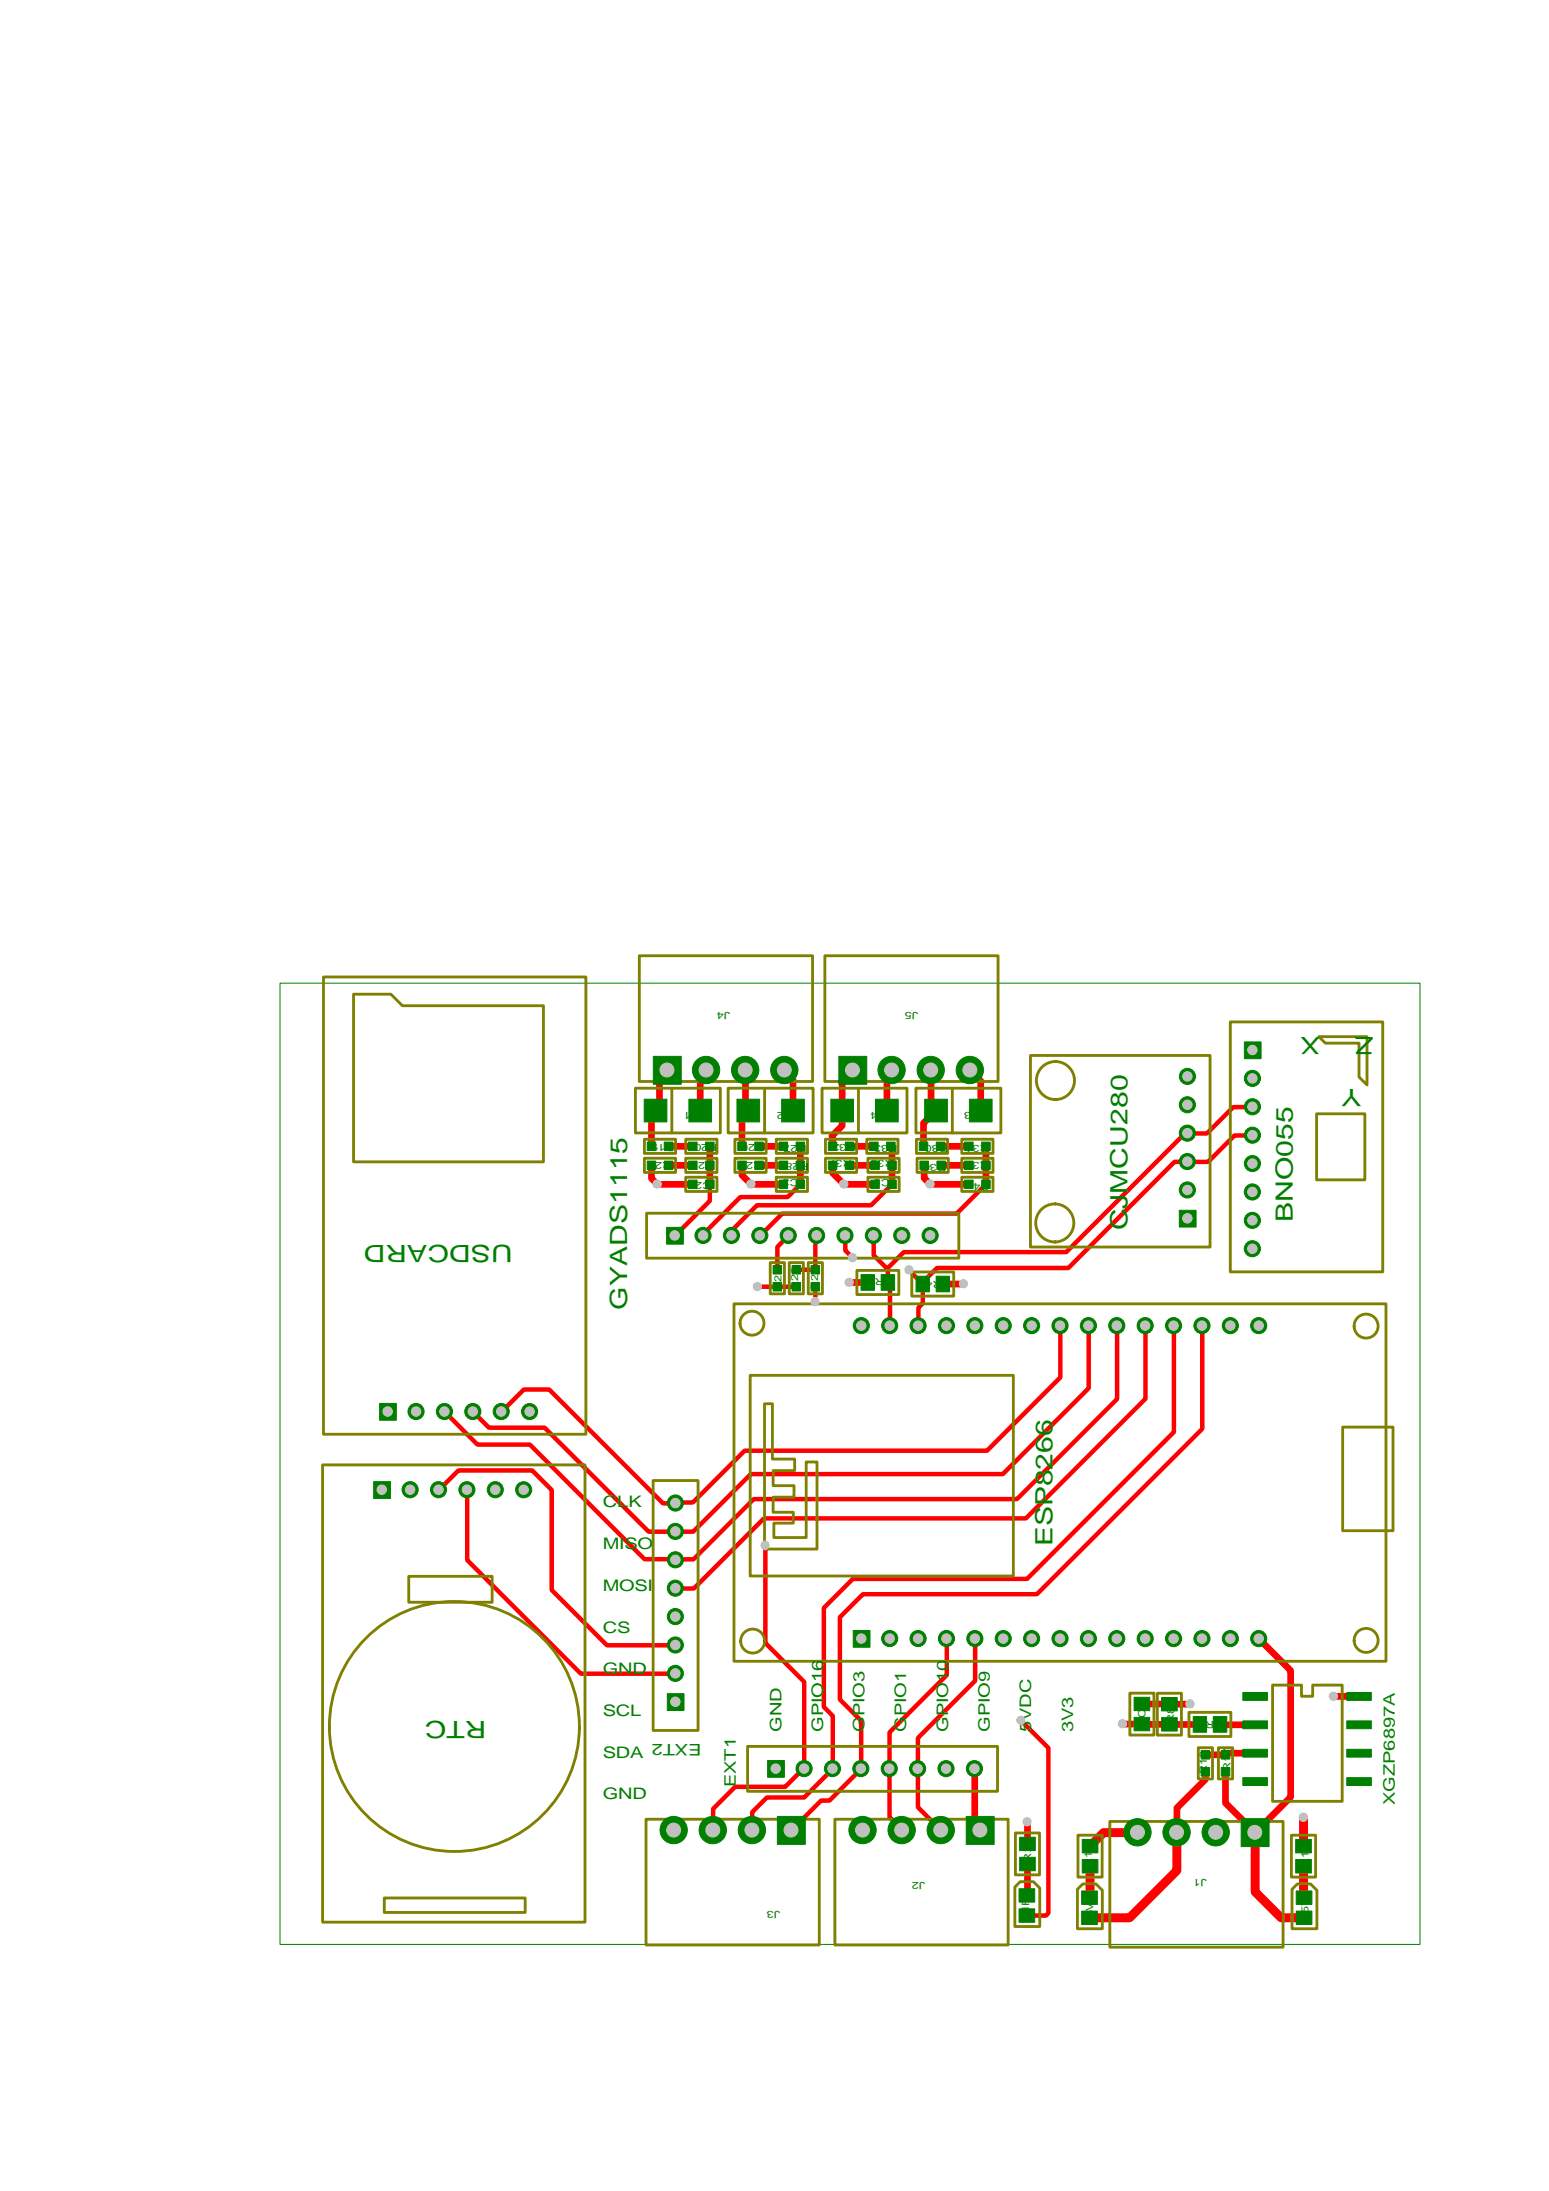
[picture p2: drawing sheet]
<svg xmlns="http://www.w3.org/2000/svg" width="210mm" height="297mm" viewBox="0 0 210 297" stroke-linecap="round" stroke-linejoin="round" font-family="sans-serif">
<path d="M38 133.3h154.5v130.3h-154.5z" fill="none" stroke="#007f00" stroke-width=".14"/>
<g fill="none" stroke="#f00" stroke-width=".91">
<path d="M88.3 158v1.7l.8 .8M90.5 145.1l-1.1 1.1v3.8l-.5 .5h-.6v4.9M90.6 158h3.3M90.6 155.4h3.3M95.8 145.1l-.9 .8v4.6M96.2 155.4v5.1M100.6 158v1.3l1.2 1.3 4.4-.1M101.1 145.1v5.4h.3l-.8 .9v4M102.9 158h3.3M102.9 155.4h3.3M106.4 145.1l1.1 1.1v4.3M108.5 155.4v5.1"/>
<path d="M112.9 158v1l1.5 1.5M115.2 155.4h3.3M115.2 158h3.4M115.6 145.1l-1.4 1.4v6.1l-1.4 1.4 .1 .1v1.3M120.8 155.4h.1v5.1M120.9 145.1l-.7 .7v4.7M125.3 158v1.7l.8 .9M126.2 145.1v5.4h.7l-1.7 1.8v3.1M127.5 155.4h3.8M127.6 158h3.7M131.5 145.1l1.4 1.4v4M133.6 155.4v5.1"/>
<path d="M89.1 160.5v.1M89.1 160.5h4.8M114.4 160.5h4.2M114.4 160.5v.1M117.6 173.9h-2.5M126.1 160.5h5.2M127.8 174.1h2.8M132.1 239.8v8.3h.8M152.2 233.7h2.6M154.8 231h6.6M155 233.7l7.7 .1M163.4 237.9h2.7"/>
<path d="M165.4 233.8h4.7M166.2 237.7h3.9M170.7 222.2l4.3 4.3v17.1l-4.9 4.8-4-4v-4.2M180.9 230h3.3M139.3 247v3M139.3 252.7v4.2h-.1M163.4 240.2v1l-3.9 3.9v3.3"/>
</g>
<g fill="none" stroke="#f00" stroke-width=".61">
<path d="M160.4 153.7h.6M169.8 153.9h-2.5l-3.5 3.6h-4.6l-14.4 14.4h-17.8l-1.9 1.9v.3M169.8 150.1h-2.6l-3.6 3.6h-3.2v.2l-15.9 15.8h-22l-2.1 2.2v.2M96.2 160.5v2.3l-4.7 4.7M106.9 167.5l-1.5 1.5v3.1M107.9 174.4l-5.2 .1M108.5 160.5l-1.7 1.8h-6.4l-5.1 5v.2M110.5 174.4v2.1M110.7 167.5h-.2v4.6h-2.6M114.6 167.5v2l1 1M118.4 167.5v2.7l2 1.9M120.4 172.1v1.8h.2v5.8"/>
<path d="M120.9 160.5l-2.8 2.9h-15.5l-3.4 3.4v.7M123.3 172.2l1.8 1.9M125.1 174.1v2.6l-.6 .6v2.4M133.6 160.5l-3.9 4h-23.7l-3 3M143.7 179.7v7l-9.9 10h-32.9l-7 7-4 .1-15.5-15.4h-3.4l-3 3M147.6 179.7v8.5l-11.7 11.6h-34.1l-7.8 7.8h-6.1l-14.1-14.1h-7.5l-2.2-2.1M151.4 179.7v9.9l-13.5 13.6h-35.7l-8.2 8.2h-2.3M155.3 179.7v9.9l-16.2 16.2h-35.5l-9.5 9.5h-2.5M159.1 179.7v14.4l-19.9 19.9h-23.6l-3.9 4v13.4l1.2 1.2v7.2l-3.9 3.9h-5l-2 2v2.4M163 179.7v14l-22.4 22.4h-23.6l-3.2 3.1v11.2l2.9 2.9v6.5l-4.3 4.3h-1.1l-4 4M60.3 191.4l4.4 4.4h7.1l15.6 15.6h4.3M59.5 202l2.6-2.7h10l2.7 2.7v13.6l7.5 7.4h9.3"/>
<path d="M63.3 202v9.5l15.4 15.4h12.9M91.7 211.4l-.1 .1M103.7 209.5v13.2l5.3 5.3v11.6M109 239.6v.2M109 239.6l-2.6 2.6h-6.8l-2.9 3v2.9M128.3 222.2v4.9l-7.7 7.7v11.5l1.7 1.7v.1M132.2 222.2v5.6l-7.8 7.8v4.6v-.4M138.4 233.3l3.7 3.6v22.4l-.3 .4h-2.6M154.8 233.7h.1M166.1 237.7v.2M180.8 230h.1M124.4 240.2v4.8l3.2 3.1"/>
</g>
<path d="M147.8 253v4.2h-.1M154.2 248.4h-4.6l-1.8 1.9M159.5 248.4v5.2l-6.4 6.4h-5.4M170.1 248.4v8.1l3.6 3.5h3.1M176.7 253v4.2h.1M176.7 246.4v3.9" fill="none" stroke="#f00" stroke-width="1.2"/>
<g fill="none" stroke="#7f7f00" stroke-width=".38">
<path d="M43.9 132.4h35.5v62h-35.5zM47.9 134.8h5.1l1.5 1.5h19.2v21.2h-25.8zM86.7 129.6h23.4v17h-23.4zM111.8 129.6h23.5v17h-23.5zM166.8 138.5h20.6v33.9h-20.6zM86.1 147.5h11.5v6.1h-11.5zM87.3 157h4.3v1.9h-4.3zM87.3 154.4h4.3v2h-4.3zM91.1 147.5v6.1M93 154.4h4.2v2h-4.2zM93 157h4.2v1.9h-4.2zM93 159.6h4.2v1.9h-4.2z"/>
<path d="M98.7 147.5h11.5v6.1h-11.5zM99.6 157h4.3v1.9h-4.3zM99.6 154.4h4.3v2h-4.3zM103.6 147.5v6.1M105.2 157h4.3v1.9h-4.3zM105.2 154.4h4.3v2h-4.3zM105.2 159.6h4.3v1.9h-4.3zM111.4 147.5h11.5v6.1h-11.5zM111.9 154.4h4.2v2h-4.2zM111.9 157h4.2v1.9h-4.2zM116.4 147.5v6.1M117.5 154.4h4.2v2h-4.2z"/>
<path d="M117.6 159.6h4.3v1.9h-4.3zM117.6 157h4.3v1.9h-4.3zM124.2 147.5h11.5v6.1h-11.5zM124.2 154.4h4.3v2h-4.3zM124.3 157h4.2v1.9h-4.2zM129.1 147.5v6.1M130.4 159.6h4.2v1.9h-4.2zM130.4 157h4.2v1.9h-4.2zM130.4 154.4h4.2v2h-4.2zM139.7 143.1h24.3v25.9h-24.3zM178.5 151h6.5v8.9h-6.5zM178.8 140.5h6.5v6.6l-1.1-1.1v-4.6h-4.5z"/>
<path d="M87.6 164.5h42.4v6.1h-42.4zM99.5 176.7h88.4v48.5h-88.4zM104.4 171.2h1.9v4.2h-1.9zM107 171.2h1.9v4.2h-1.9zM109.6 171.2h1.9v4.2h-1.9zM116.2 172.2h5.6v3.3h-5.6zM123.6 172.4h5.7v3.3h-5.7zM43.7 198.6h35.6v62h-35.6zM101.7 186.4h35.7v27.2h-35.7zM103.6 190.3h1.1v7.5h3v1.6h-2.9v2h2.8v1.6h-2.8v2h2.7v1.5h-2.6v1.9h4.4v-10.2h1.4v11.8h-7.1zM182 193.5h6.8v14h-6.8zM55.4 213.7h11.3v3.5h-11.3z"/>
<path d="M88.5 200.7h6.1v33.9h-6.1zM101.3 236.7h33.9v6.1h-33.9zM153.2 229.5h3.2v5.7h-3.2zM156.9 229.5h3.3v5.7h-3.3zM161.2 232.1h5.7v3.3h-5.7zM162.4 236.9h2v4.3h-2zM165.2 236.9h1.9v4.3h-1.9zM172.5 228.4h3.9v1.5h1.5v-1.5h4v15.8h-9.4zM52.1 257.3h19.1v1.9h-19.1zM87.6 246.6h23.5v17.1h-23.5zM113.2 246.6h23.5v17.1h-23.5zM137.6 248.5h3.3v5.7h-3.3z"/>
<path d="M138.3 255.1h1.8l.8 .8v5.3h-3.3v-5.4zM146.1 248.8h3.3v5.7h-3.3zM146.8 255.4h1.8l.8 .8v5.3h-3.4v-5.4zM150.4 246.9h23.5v17.1h-23.5zM175.1 248.8h3.2v5.7h-3.2zM175.9 255.4h1.8l.8 .8v5.3h-3.4v-5.4z"/>
<circle cx="143.1" cy="146.5" r="2.58"/>
<circle cx="101.9" cy="179.4" r="1.63"/>
<circle cx="143" cy="165.8" r="2.58"/>
<circle cx="185.2" cy="179.8" r="1.63"/>
<circle cx="61.6" cy="234" r="16.9"/>
<circle cx="102" cy="222.5" r="1.63"/>
<circle cx="185.2" cy="222.4" r="1.63"/>
</g>
<g fill="#007f00" stroke="#007f00" stroke-width=".14">
<path d="M104.1 238.7h2.2v2.2h-2.2z" fill-rule="evenodd"/>
<path d="M131 246.2h3.8v3.8h-3.8z" fill-rule="evenodd"/>
<path d="M162.8 239.6h1.2v1.2h-1.2z" fill-rule="evenodd"/>
<path d="M162.8 237.3h1.2v1.2h-1.2z" fill-rule="evenodd"/>
<path d="M157.5 230.1h2.1v1.8h-2.1z" fill-rule="evenodd"/>
<path d="M157.5 232.8h2.1v1.9h-2.1z" fill-rule="evenodd"/>
<path d="M50.7 200.9h2.2v2.2h-2.2z" fill-rule="evenodd"/>
<path d="M115.7 221h2.2v2.3h-2.2z" fill-rule="evenodd"/>
<path d="M90.5 229.6h2.2v2.3h-2.2z" fill-rule="evenodd"/>
<path d="M138.2 249.1h2.1v1.8h-2.1z" fill-rule="evenodd"/>
<path d="M138.2 251.8h2.1v1.8h-2.1z" fill-rule="evenodd"/>
<path d="M175.7 259.1h2.1v1.8h-2.1z" fill-rule="evenodd"/>
<path d="M175.7 256.3h2.1v1.9h-2.1z" fill-rule="evenodd"/>
<path d="M146.6 259.1h2.1v1.8h-2.1z" fill-rule="evenodd"/>
<path d="M146.6 256.3h2.1v1.9h-2.1z" fill-rule="evenodd"/>
<path d="M119.4 172.8h1.9v2.1h-1.9z" fill-rule="evenodd"/>
<path d="M116.7 172.8h1.8v2.1h-1.8z" fill-rule="evenodd"/>
<path d="M51.5 190.3h2.2v2.2h-2.2z" fill-rule="evenodd"/>
<path d="M161.7 232.7h1.9v2.1h-1.9z" fill-rule="evenodd"/>
<path d="M164.5 232.7h1.8v2.1h-1.8z" fill-rule="evenodd"/>
<path d="M168.7 141.2h2.2v2.3h-2.2z" fill-rule="evenodd"/>
<path d="M120.3 160h1.2v1.1h-1.2z" fill-rule="evenodd"/>
<path d="M118 160h1.2v1.1h-1.2z" fill-rule="evenodd"/>
<path d="M93.3 154.8h1.2v1.2h-1.2z" fill-rule="evenodd"/>
<path d="M95.6 154.8h1.2v1.2h-1.2z" fill-rule="evenodd"/>
<path d="M105.4 246.2h3.8v3.8h-3.8z" fill-rule="evenodd"/>
<path d="M153.7 232.8h2.1v1.8h-2.1z" fill-rule="evenodd"/>
<path d="M153.7 230.1h2.1v1.8h-2.1z" fill-rule="evenodd"/>
<path d="M138.1 258.8h2.2v1.8h-2.2z" fill-rule="evenodd"/>
<path d="M138.1 256h2.2v1.9h-2.2z" fill-rule="evenodd"/>
<path d="M159.9 164.1h2.2v2.2h-2.2z" fill-rule="evenodd"/>
<path d="M168.5 229.4h3.3v1.1h-3.3z" fill-rule="evenodd"/>
<path d="M168.5 233.3h3.3v1h-3.3z" fill-rule="evenodd"/>
<path d="M168.5 237.1h3.3v1.1h-3.3z" fill-rule="evenodd"/>
<path d="M168.5 241h3.3v1h-3.3z" fill-rule="evenodd"/>
<path d="M182.6 241h3.3v1h-3.3z" fill-rule="evenodd"/>
<path d="M182.6 237.1h3.3v1.1h-3.3z" fill-rule="evenodd"/>
<path d="M182.6 233.3h3.3v1h-3.3z" fill-rule="evenodd"/>
<path d="M182.6 229.4h3.3v1.1h-3.3z" fill-rule="evenodd"/>
<path d="M112.3 154.8h1.1v1.2h-1.1z" fill-rule="evenodd"/>
<path d="M114.6 154.8h1.1v1.2h-1.1z" fill-rule="evenodd"/>
<path d="M90.4 166.4h2.2v2.3h-2.2z" fill-rule="evenodd"/>
<path d="M133.1 160h1.1v1.1h-1.1z" fill-rule="evenodd"/>
<path d="M130.8 160h1.1v1.1h-1.1z" fill-rule="evenodd"/>
<path d="M168.2 246.5h3.8v3.8h-3.8z" fill-rule="evenodd"/>
<path d="M95.6 157.4h1.2v1.1h-1.2z" fill-rule="evenodd"/>
<path d="M93.3 157.4h1.2v1.1h-1.2z" fill-rule="evenodd"/>
<path d="M133.1 157.4h1.1v1.1h-1.1z" fill-rule="evenodd"/>
<path d="M130.8 157.4h1.1v1.1h-1.1z" fill-rule="evenodd"/>
<path d="M95.6 160h1.2v1.1h-1.2z" fill-rule="evenodd"/>
<path d="M93.3 160h1.2v1.1h-1.2z" fill-rule="evenodd"/>
<path d="M88.6 143.2h3.7v3.8h-3.7z" fill-rule="evenodd"/>
<path d="M109.9 171.5h1.2v1.2h-1.2z" fill-rule="evenodd"/>
<path d="M109.9 173.9h1.2v1.1h-1.2z" fill-rule="evenodd"/>
<path d="M165.5 239.6h1.2v1.2h-1.2z" fill-rule="evenodd"/>
<path d="M165.5 237.3h1.2v1.2h-1.2z" fill-rule="evenodd"/>
<path d="M146.7 249.4h2.1v1.8h-2.1z" fill-rule="evenodd"/>
<path d="M146.7 252.1h2.1v1.8h-2.1z" fill-rule="evenodd"/>
<path d="M113.7 143.2h3.8v3.8h-3.8z" fill-rule="evenodd"/>
<path d="M127 157.4h1.2v1.1h-1.2z" fill-rule="evenodd"/>
<path d="M124.7 157.4h1.2v1.1h-1.2z" fill-rule="evenodd"/>
<path d="M175.6 249.4h2.2v1.8h-2.2z" fill-rule="evenodd"/>
<path d="M175.6 252.1h2.2v1.8h-2.2z" fill-rule="evenodd"/>
<path d="M93.4 149h3.1v3.1h-3.1z" fill-rule="evenodd"/>
<path d="M87.3 149h3.1v3.1h-3.1z" fill-rule="evenodd"/>
<path d="M130.8 154.8h1.1v1.2h-1.1z" fill-rule="evenodd"/>
<path d="M133.1 154.8h1.1v1.2h-1.1z" fill-rule="evenodd"/>
<path d="M117.9 154.8h1.1v1.2h-1.1z" fill-rule="evenodd"/>
<path d="M120.2 154.8h1.1v1.2h-1.1z" fill-rule="evenodd"/>
<path d="M102.3 157.4h1.2v1.1h-1.2z" fill-rule="evenodd"/>
<path d="M100 157.4h1.2v1.1h-1.2z" fill-rule="evenodd"/>
<path d="M124.2 173h1.8v2.1h-1.8z" fill-rule="evenodd"/>
<path d="M126.9 173h1.8v2.1h-1.8z" fill-rule="evenodd"/>
<path d="M114.6 157.4h1.1v1.1h-1.1z" fill-rule="evenodd"/>
<path d="M112.3 157.4h1.1v1.1h-1.1z" fill-rule="evenodd"/>
<path d="M100 154.8h1.2v1.2h-1.2z" fill-rule="evenodd"/>
<path d="M102.3 154.8h1.2v1.2h-1.2z" fill-rule="evenodd"/>
<path d="M124.6 154.8h1.2v1.2h-1.2z" fill-rule="evenodd"/>
<path d="M126.9 154.8h1.2v1.2h-1.2z" fill-rule="evenodd"/>
<path d="M107.9 157.4h1.2v1.1h-1.2z" fill-rule="evenodd"/>
<path d="M105.6 157.4h1.2v1.1h-1.2z" fill-rule="evenodd"/>
<path d="M90 157.4h1.2v1.1h-1.2z" fill-rule="evenodd"/>
<path d="M87.7 157.4h1.2v1.1h-1.2z" fill-rule="evenodd"/>
<path d="M107.4 171.5h1.1v1.2h-1.1z" fill-rule="evenodd"/>
<path d="M107.4 173.9h1.1v1.1h-1.1z" fill-rule="evenodd"/>
<path d="M118.7 149h3.1v3.1h-3.1z" fill-rule="evenodd"/>
<path d="M112.6 149h3.1v3.1h-3.1z" fill-rule="evenodd"/>
<path d="M87.7 154.8h1.2v1.2h-1.2z" fill-rule="evenodd"/>
<path d="M90 154.8h1.2v1.2h-1.2z" fill-rule="evenodd"/>
<path d="M120.3 157.4h1.2v1.1h-1.2z" fill-rule="evenodd"/>
<path d="M118 157.4h1.2v1.1h-1.2z" fill-rule="evenodd"/>
<path d="M105.6 154.8h1.2v1.2h-1.2z" fill-rule="evenodd"/>
<path d="M107.9 154.8h1.2v1.2h-1.2z" fill-rule="evenodd"/>
<path d="M131.4 149h3.1v3.1h-3.1z" fill-rule="evenodd"/>
<path d="M125.3 149h3.1v3.1h-3.1z" fill-rule="evenodd"/>
<path d="M106 149h3v3.1h-3z" fill-rule="evenodd"/>
<path d="M99.9 149h3.1v3.1h-3.1z" fill-rule="evenodd"/>
<path d="M104.8 171.5h1.1v1.2h-1.1z" fill-rule="evenodd"/>
<path d="M104.8 173.9h1.1v1.1h-1.1z" fill-rule="evenodd"/>
<path d="M107.9 160h1.2v1.1h-1.2z" fill-rule="evenodd"/>
<path d="M105.6 160h1.2v1.1h-1.2z" fill-rule="evenodd"/>
<circle cx="109" cy="239.8" r="1.09"/>
<circle cx="112.8" cy="239.8" r="1.09"/>
<circle cx="116.7" cy="239.8" r="1.09"/>
<circle cx="120.5" cy="239.8" r="1.09"/>
<circle cx="124.4" cy="239.8" r="1.09"/>
<circle cx="128.2" cy="239.8" r="1.09"/>
<circle cx="132.1" cy="239.8" r="1.09"/>
<circle cx="127.5" cy="248.1" r="1.85"/>
<circle cx="122.2" cy="248.1" r="1.85"/>
<circle cx="116.9" cy="248.1" r="1.85"/>
<circle cx="55.6" cy="201.9" r="1.1"/>
<circle cx="59.4" cy="201.9" r="1.09"/>
<circle cx="63.3" cy="201.9" r="1.09"/>
<circle cx="67.1" cy="201.9" r="1.09"/>
<circle cx="71" cy="202" r="1.09"/>
<circle cx="120.6" cy="222.1" r="1.09"/>
<circle cx="124.5" cy="222.1" r="1.09"/>
<circle cx="128.3" cy="222.1" r="1.09"/>
<circle cx="132.1" cy="222.1" r="1.09"/>
<circle cx="136" cy="222.1" r="1.09"/>
<circle cx="139.8" cy="222.1" r="1.09"/>
<circle cx="143.7" cy="222.1" r="1.1"/>
<circle cx="147.5" cy="222.1" r="1.1"/>
<circle cx="151.4" cy="222.1" r="1.1"/>
<circle cx="155.2" cy="222.1" r="1.09"/>
<circle cx="159.1" cy="222.1" r="1.09"/>
<circle cx="162.9" cy="222.1" r="1.1"/>
<circle cx="166.8" cy="222.1" r="1.1"/>
<circle cx="170.6" cy="222.1" r="1.1"/>
<circle cx="170.6" cy="179.7" r="1.09"/>
<circle cx="166.8" cy="179.7" r="1.09"/>
<circle cx="162.9" cy="179.7" r="1.09"/>
<circle cx="159.1" cy="179.7" r="1.09"/>
<circle cx="155.2" cy="179.7" r="1.09"/>
<circle cx="151.4" cy="179.7" r="1.09"/>
<circle cx="147.5" cy="179.7" r="1.09"/>
<circle cx="143.7" cy="179.7" r="1.09"/>
<circle cx="139.8" cy="179.7" r="1.09"/>
<circle cx="136" cy="179.7" r="1.09"/>
<circle cx="132.1" cy="179.7" r="1.09"/>
<circle cx="128.3" cy="179.7" r="1.09"/>
<circle cx="124.5" cy="179.7" r="1.09"/>
<circle cx="120.6" cy="179.7" r="1.09"/>
<circle cx="116.8" cy="179.7" r="1.09"/>
<circle cx="91.5" cy="226.8" r="1.09"/>
<circle cx="91.5" cy="223" r="1.09"/>
<circle cx="91.5" cy="219.1" r="1.09"/>
<circle cx="91.5" cy="215.3" r="1.09"/>
<circle cx="91.6" cy="211.4" r="1.09"/>
<circle cx="91.6" cy="207.6" r="1.1"/>
<circle cx="91.6" cy="203.7" r="1.1"/>
<circle cx="56.4" cy="191.3" r="1.09"/>
<circle cx="60.2" cy="191.3" r="1.1"/>
<circle cx="64.1" cy="191.3" r="1.1"/>
<circle cx="67.9" cy="191.3" r="1.09"/>
<circle cx="71.8" cy="191.4" r="1.09"/>
<circle cx="169.8" cy="146.2" r="1.09"/>
<circle cx="169.8" cy="150" r="1.09"/>
<circle cx="169.8" cy="153.9" r="1.09"/>
<circle cx="169.8" cy="157.7" r="1.09"/>
<circle cx="169.8" cy="161.6" r="1.1"/>
<circle cx="169.8" cy="165.4" r="1.09"/>
<circle cx="169.8" cy="169.3" r="1.09"/>
<circle cx="101.9" cy="248.1" r="1.85"/>
<circle cx="96.6" cy="248.1" r="1.85"/>
<circle cx="91.3" cy="248.1" r="1.85"/>
<circle cx="161" cy="161.3" r="1.09"/>
<circle cx="161" cy="157.5" r="1.1"/>
<circle cx="161" cy="153.6" r="1.1"/>
<circle cx="161" cy="149.8" r="1.09"/>
<circle cx="161" cy="145.9" r="1.09"/>
<circle cx="95.3" cy="167.5" r="1.09"/>
<circle cx="99.1" cy="167.5" r="1.1"/>
<circle cx="103" cy="167.5" r="1.1"/>
<circle cx="106.8" cy="167.5" r="1.09"/>
<circle cx="110.7" cy="167.5" r="1.09"/>
<circle cx="114.5" cy="167.5" r="1.09"/>
<circle cx="118.4" cy="167.5" r="1.09"/>
<circle cx="122.2" cy="167.5" r="1.1"/>
<circle cx="126.1" cy="167.5" r="1.1"/>
<circle cx="164.8" cy="248.4" r="1.85"/>
<circle cx="159.5" cy="248.4" r="1.85"/>
<circle cx="154.2" cy="248.4" r="1.85"/>
<circle cx="95.7" cy="145" r="1.85"/>
<circle cx="101" cy="145" r="1.85"/>
<circle cx="106.3" cy="145" r="1.85"/>
<circle cx="120.9" cy="145" r="1.85"/>
<circle cx="126.2" cy="145" r="1.85"/>
<circle cx="131.5" cy="145" r="1.85"/>
</g>
<g fill="#c0c0c0" stroke="#c0c0c0" stroke-width=".14">
<circle cx="102.7" cy="174.4" r=".56"/>
<circle cx="89.1" cy="160.5" r=".56"/>
<circle cx="176.7" cy="246.3" r=".56"/>
<circle cx="161.3" cy="231" r=".56"/>
<circle cx="101.8" cy="160.5" r=".56"/>
<circle cx="139.2" cy="247" r=".56"/>
<circle cx="180.7" cy="229.9" r=".56"/>
<circle cx="126.1" cy="160.5" r=".56"/>
<circle cx="114.4" cy="160.5" r=".56"/>
<circle cx="152.2" cy="233.7" r=".56"/>
<circle cx="123.2" cy="172.1" r=".56"/>
<circle cx="115.6" cy="170.5" r=".56"/>
<circle cx="130.6" cy="174" r=".56"/>
<circle cx="115.1" cy="173.8" r=".56"/>
<circle cx="110.5" cy="176.4" r=".57"/>
<circle cx="138.4" cy="233.2" r=".56"/>
<circle cx="103.7" cy="209.5" r=".56"/>
<circle cx="105.1" cy="239.7" r=".64"/>
<circle cx="109" cy="239.7" r=".64"/>
<circle cx="112.8" cy="239.7" r=".64"/>
<circle cx="116.7" cy="239.7" r=".64"/>
<circle cx="120.5" cy="239.7" r=".64"/>
<circle cx="124.4" cy="239.8" r=".64"/>
<circle cx="128.2" cy="239.8" r=".64"/>
<circle cx="132.1" cy="239.8" r=".64"/>
<circle cx="132.8" cy="248.1" r=".94"/>
<circle cx="127.5" cy="248.1" r=".94"/>
<circle cx="122.2" cy="248.1" r=".94"/>
<circle cx="116.9" cy="248.1" r=".94"/>
<circle cx="51.7" cy="201.9" r=".64"/>
<circle cx="55.6" cy="201.9" r=".64"/>
<circle cx="59.4" cy="201.9" r=".64"/>
<circle cx="63.3" cy="201.9" r=".64"/>
<circle cx="67.1" cy="201.9" r=".64"/>
<circle cx="71" cy="202" r=".64"/>
<circle cx="116.8" cy="222.1" r=".64"/>
<circle cx="120.6" cy="222.1" r=".64"/>
<circle cx="124.4" cy="222.1" r=".64"/>
<circle cx="128.3" cy="222.1" r=".64"/>
<circle cx="132.1" cy="222.1" r=".64"/>
<circle cx="136" cy="222.1" r=".64"/>
<circle cx="139.8" cy="222.1" r=".64"/>
<circle cx="143.7" cy="222.1" r=".64"/>
<circle cx="147.5" cy="222.1" r=".64"/>
<circle cx="151.4" cy="222.1" r=".64"/>
<circle cx="155.2" cy="222.1" r=".64"/>
<circle cx="159.1" cy="222.1" r=".64"/>
<circle cx="162.9" cy="222.1" r=".64"/>
<circle cx="166.8" cy="222.1" r=".64"/>
<circle cx="170.6" cy="222.1" r=".64"/>
<circle cx="170.6" cy="179.7" r=".64"/>
<circle cx="166.8" cy="179.7" r=".64"/>
<circle cx="162.9" cy="179.7" r=".64"/>
<circle cx="159.1" cy="179.7" r=".64"/>
<circle cx="155.2" cy="179.7" r=".64"/>
<circle cx="151.4" cy="179.7" r=".64"/>
<circle cx="147.5" cy="179.7" r=".64"/>
<circle cx="143.7" cy="179.7" r=".64"/>
<circle cx="139.8" cy="179.7" r=".64"/>
<circle cx="136" cy="179.7" r=".64"/>
<circle cx="132.1" cy="179.7" r=".64"/>
<circle cx="128.3" cy="179.7" r=".64"/>
<circle cx="124.5" cy="179.7" r=".64"/>
<circle cx="120.6" cy="179.7" r=".64"/>
<circle cx="116.8" cy="179.7" r=".64"/>
<circle cx="91.5" cy="230.7" r=".64"/>
<circle cx="91.5" cy="226.8" r=".64"/>
<circle cx="91.5" cy="223" r=".64"/>
<circle cx="91.5" cy="219.1" r=".64"/>
<circle cx="91.5" cy="215.3" r=".64"/>
<circle cx="91.6" cy="211.4" r=".64"/>
<circle cx="91.6" cy="207.6" r=".64"/>
<circle cx="91.6" cy="203.7" r=".64"/>
<circle cx="52.5" cy="191.3" r=".64"/>
<circle cx="56.4" cy="191.3" r=".64"/>
<circle cx="60.2" cy="191.3" r=".64"/>
<circle cx="64.1" cy="191.3" r=".64"/>
<circle cx="67.9" cy="191.3" r=".64"/>
<circle cx="71.8" cy="191.4" r=".64"/>
<circle cx="169.8" cy="142.3" r=".64"/>
<circle cx="169.8" cy="146.2" r=".64"/>
<circle cx="169.8" cy="150" r=".64"/>
<circle cx="169.8" cy="153.9" r=".64"/>
<circle cx="169.8" cy="157.7" r=".64"/>
<circle cx="169.8" cy="161.6" r=".64"/>
<circle cx="169.8" cy="165.4" r=".64"/>
<circle cx="169.8" cy="169.3" r=".64"/>
<circle cx="107.2" cy="248.1" r=".94"/>
<circle cx="101.9" cy="248.1" r=".94"/>
<circle cx="96.6" cy="248.1" r=".94"/>
<circle cx="91.3" cy="248.1" r=".94"/>
<circle cx="161" cy="165.2" r=".64"/>
<circle cx="161" cy="161.3" r=".64"/>
<circle cx="161" cy="157.5" r=".64"/>
<circle cx="161" cy="153.6" r=".64"/>
<circle cx="161" cy="149.8" r=".64"/>
<circle cx="161" cy="145.9" r=".64"/>
<circle cx="91.5" cy="167.5" r=".64"/>
<circle cx="95.3" cy="167.5" r=".64"/>
<circle cx="99.2" cy="167.5" r=".64"/>
<circle cx="103" cy="167.5" r=".64"/>
<circle cx="106.8" cy="167.5" r=".64"/>
<circle cx="110.7" cy="167.5" r=".64"/>
<circle cx="114.5" cy="167.5" r=".64"/>
<circle cx="118.4" cy="167.5" r=".64"/>
<circle cx="122.2" cy="167.5" r=".64"/>
<circle cx="126.1" cy="167.5" r=".64"/>
<circle cx="170.1" cy="248.4" r=".94"/>
<circle cx="164.8" cy="248.4" r=".94"/>
<circle cx="159.5" cy="248.4" r=".94"/>
<circle cx="154.2" cy="248.4" r=".94"/>
<circle cx="90.4" cy="145" r=".94"/>
<circle cx="95.7" cy="145" r=".94"/>
<circle cx="101" cy="145" r=".94"/>
<circle cx="106.3" cy="145" r=".94"/>
<circle cx="115.6" cy="145" r=".94"/>
<circle cx="120.9" cy="145" r=".94"/>
<circle cx="126.2" cy="145.1" r=".94"/>
<circle cx="131.5" cy="145.1" r=".94"/>
<circle cx="102.7" cy="174.4" r=".26"/>
<circle cx="89.1" cy="160.5" r=".26"/>
<circle cx="176.7" cy="246.3" r=".26"/>
<circle cx="161.3" cy="231" r=".26"/>
<circle cx="101.8" cy="160.5" r=".26"/>
<circle cx="139.2" cy="247" r=".26"/>
<circle cx="180.7" cy="229.9" r=".26"/>
<circle cx="126.1" cy="160.5" r=".26"/>
<circle cx="114.4" cy="160.5" r=".26"/>
<circle cx="152.2" cy="233.7" r=".26"/>
<circle cx="123.2" cy="172.1" r=".26"/>
<circle cx="115.6" cy="170.5" r=".26"/>
<circle cx="130.6" cy="174" r=".26"/>
<circle cx="115.1" cy="173.8" r=".26"/>
<circle cx="110.5" cy="176.4" r=".26"/>
<circle cx="138.4" cy="233.2" r=".26"/>
<circle cx="103.7" cy="209.5" r=".26"/>
</g>
<g font-size="3.2" fill="#007f00">
<text x="179" y="140.6" transform="rotate(-180 179 140.6)">X</text>
<text x="186.2" y="140.5" transform="rotate(-180 186.2 140.5)">Z</text>
<text x="184.6" y="147.7" transform="rotate(-180 184.6 147.7)">Y</text>
<text x="152.8" y="166.8" transform="rotate(-90 152.8 166.8)">CJMCU280</text>
<text x="175.3" y="165.7" transform="rotate(-90 175.3 165.7)">BNO055</text>
<text x="69.5" y="168.7" transform="rotate(-180 69.5 168.7)">USDCARD</text>
<text x="85" y="177.5" transform="rotate(-90 85 177.5)">GYADS1115</text>
<text x="142.7" y="209.6" transform="rotate(-90 142.7 209.6)">ESP8266</text>
<text x="66" y="233.3" transform="rotate(-180 66 233.3)">RTC</text>
</g>
<g font-size="2.2" fill="#007f00">
<text x="81.7" y="204.3">CLK</text>
<text x="81.7" y="210">MISO</text>
<text x="81.7" y="215.6">MOSI</text>
<text x="81.7" y="221.3">CS</text>
<text x="81.7" y="226.9">GND</text>
<text x="81.7" y="232.6">SCL</text>
<text x="81.7" y="238.3">SDA</text>
<text x="95.1" y="236.5" transform="rotate(-180 95.1 236.5)">EXT2</text>
<text x="105.9" y="234.8" transform="rotate(-90 105.9 234.8)">GND</text>
<text x="111.6" y="234.8" transform="rotate(-90 111.6 234.8)">GPIO16</text>
<text x="117.2" y="234.8" transform="rotate(-90 117.2 234.8)">GPIO3</text>
<text x="122.9" y="234.8" transform="rotate(-90 122.9 234.8)">GPIO1</text>
<text x="128.5" y="234.8" transform="rotate(-90 128.5 234.8)">GPIO10</text>
<text x="134.2" y="234.8" transform="rotate(-90 134.2 234.8)">GPIO9</text>
<text x="139.8" y="234.8" transform="rotate(-90 139.8 234.8)">5VDC</text>
<text x="145.5" y="234.8" transform="rotate(-90 145.5 234.8)">3V3</text>
<text x="81.7" y="243.9">GND</text>
<text x="99.7" y="242.2" transform="rotate(-90 99.7 242.2)">EXT1</text>
<text x="189.1" y="244.7" transform="rotate(-90 189.1 244.7)">XGZP6897A</text>
</g>
<g font-size="1.4" fill="#007f00">
<text x="99" y="137.2" transform="rotate(-180 99 137.2)">J4</text>
<text x="124.5" y="137.2" transform="rotate(-180 124.5 137.2)">J5</text>
<text x="91.4" y="155" transform="rotate(-180 91.4 155)">R19</text>
<text x="94.9" y="150.8" transform="rotate(-180 94.9 150.8)">D1</text>
<text x="97.3" y="155" transform="rotate(-180 97.3 155)">R20</text>
<text x="103.6" y="155" transform="rotate(-180 103.6 155)">R26</text>
<text x="107.5" y="150.8" transform="rotate(-180 107.5 150.8)">D2</text>
<text x="109.4" y="155.2" transform="rotate(-180 109.4 155.2)">R27</text>
<text x="116" y="155" transform="rotate(-180 116 155)">R32</text>
<text x="120.2" y="150.8" transform="rotate(-180 120.2 150.8)">D4</text>
<text x="121.7" y="155.2" transform="rotate(-180 121.7 155.2)">R33</text>
<text x="128.5" y="155.2" transform="rotate(-180 128.5 155.2)">R30</text>
<text x="132.9" y="150.8" transform="rotate(-180 132.9 150.8)">D3</text>
<text x="134" y="155.3" transform="rotate(-180 134 155.3)">R31</text>
<text x="91" y="157.5" transform="rotate(-180 91 157.5)">R24</text>
<text x="96.4" y="160.2" transform="rotate(-180 96.4 160.2)">C2</text>
<text x="96.9" y="157.5" transform="rotate(-180 96.9 157.5)">R21</text>
<text x="103.4" y="157.5" transform="rotate(-180 103.4 157.5)">R29</text>
<text x="108.3" y="159.9" transform="rotate(-180 108.3 159.9)">C3</text>
<text x="108.4" y="157.6" transform="rotate(-180 108.4 157.6)">28</text>
<text x="109.6" y="157.6" transform="rotate(-180 109.6 157.6)">R</text>
<text x="115.5" y="157.3" transform="rotate(-180 115.5 157.3)">R37</text>
<text x="120.6" y="159.9" transform="rotate(-180 120.6 159.9)">C5</text>
<text x="121.2" y="157.3" transform="rotate(-180 121.2 157.3)">R35</text>
<text x="128.3" y="157.7" transform="rotate(-180 128.3 157.7)">R36</text>
<text x="134" y="157.5" transform="rotate(-180 134 157.5)">R34</text>
<text x="134.2" y="160.4" transform="rotate(-180 134.2 160.4)">C4</text>
<text x="118.5" y="173.2" transform="rotate(-180 118.5 173.2)">3</text>
<text x="119.8" y="173.2" transform="rotate(-180 119.8 173.2)">R</text>
<text x="127.7" y="173.7" transform="rotate(-180 127.7 173.7)">R4</text>
<text x="105.9" y="175.1" transform="rotate(-90 105.9 175.1)">R23</text>
<text x="108.2" y="174.9" transform="rotate(-90 108.2 174.9)">R22</text>
<text x="110.9" y="174.9" transform="rotate(-90 110.9 174.9)">R25</text>
<text x="155.3" y="232.8" transform="rotate(-90 155.3 232.8)">C</text>
<text x="159.2" y="233.6" transform="rotate(-90 159.2 233.6)">R8</text>
<text x="164.6" y="233.3" transform="rotate(-180 164.6 233.3)">R</text>
<text x="163.6" y="240.5" transform="rotate(-90 163.6 240.5)">R18</text>
<text x="166.8" y="240.1" transform="rotate(-90 166.8 240.1)">R17</text>
<text x="148" y="251.9" transform="rotate(-90 148 251.9)">1</text>
<text x="177.4" y="251.9" transform="rotate(-90 177.4 251.9)">1</text>
<text x="125.4" y="255.2" transform="rotate(-180 125.4 255.2)">J2</text>
<text x="139.8" y="252.4" transform="rotate(-90 139.8 252.4)">R2</text>
<text x="148" y="253.2" transform="rotate(-90 148 253.2)">R</text>
<text x="163.6" y="254.8" transform="rotate(-180 163.6 254.8)">J1</text>
<text x="177.4" y="253.2" transform="rotate(-90 177.4 253.2)">R</text>
<text x="105.7" y="259" transform="rotate(-180 105.7 259)">J3</text>
<text x="139.5" y="260.5" transform="rotate(-90 139.5 260.5)">WI</text>
<text x="139.5" y="258.4" transform="rotate(-90 139.5 258.4)">FI</text>
<text x="148.2" y="259.9" transform="rotate(-90 148.2 259.9)">3</text>
<text x="148.2" y="259" transform="rotate(-90 148.2 259)">V</text>
<text x="177.4" y="260.3" transform="rotate(-90 177.4 260.3)">L5V</text>
</g>
</svg>
